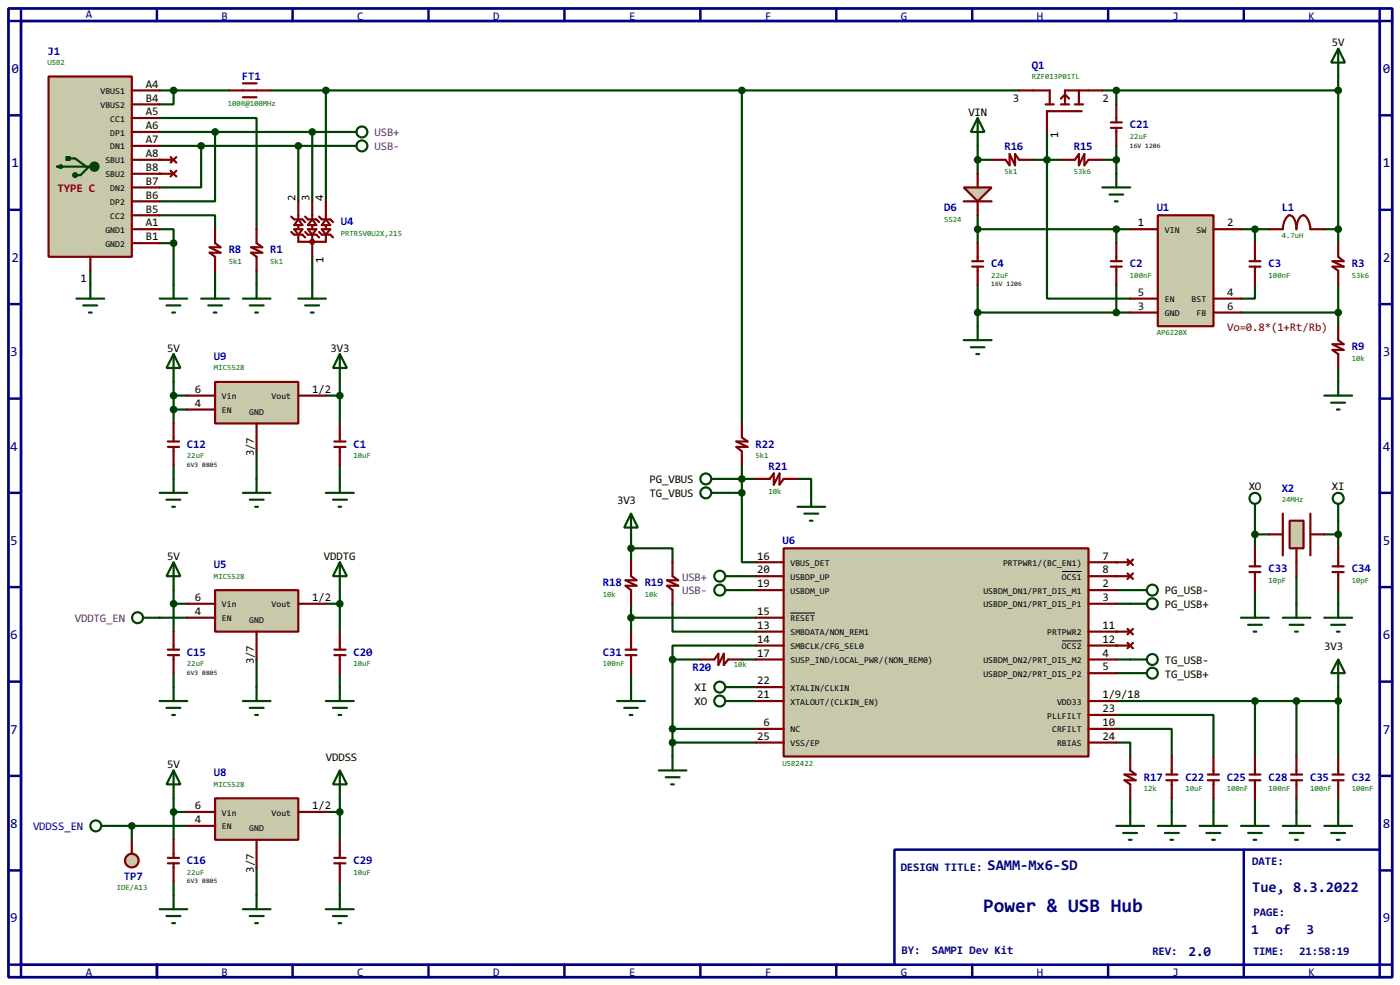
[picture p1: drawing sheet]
<svg xmlns="http://www.w3.org/2000/svg" width="256mm" height="180mm" viewBox="0 0 256 180" stroke-linecap="round" stroke-linejoin="round" font-family="sans-serif">
<path d="M1.6 1.6h253.5v177.3h-253.5zM3.9 3.9h248.9v172.7h-248.9z" fill="none" stroke="#000080" stroke-width=".5"/>
<path d="M3.9 1.6v2.3h-2.3M28.8 1.6v2.3" fill="none" stroke="#000080" stroke-width=".45"/>
<path d="M163.9 155.5h88.9v21.1h-88.9z" fill="#fff" stroke="#000080" stroke-width=".45"/>
<g fill="none" stroke="#000080" stroke-width=".45">
<path d="M53.6 1.6v2.3M78.5 1.6v2.3M103.4 1.6v2.3M128.3 1.6v2.3M153.2 1.6v2.3M178.1 1.6v2.3M203 1.6v2.3M227.9 1.6v2.3M252.8 1.6v2.3h2.3M1.6 21.1h2.3M1.6 38.4h2.3M252.8 21.1h2.3"/>
<path d="M252.8 38.4h2.3M1.6 55.7h2.3M252.8 55.7h2.3M1.6 73h2.3M252.8 73h2.3M1.6 90.2h2.3M252.8 90.2h2.3M1.6 107.5h2.3M252.8 107.5h2.3M1.6 124.8h2.3M252.8 124.8h2.3M1.6 142h2.3"/>
<path d="M1.6 159.3h2.3M227.9 155.5v23.4M252.8 142h2.3M252.8 159.3h2.3M1.6 176.6h2.3v2.3M28.8 176.6v2.3M53.6 176.6v2.3M78.5 176.6v2.3M103.4 176.6v2.3M128.3 176.6v2.3M153.2 176.6v2.3M178.1 176.6v2.3"/>
<path d="M203 176.6v2.3M255.1 176.6h-2.3v2.3"/>
</g>
<g fill="none" stroke="#004000" stroke-width=".4">
<path d="M115.6 99.1v3.8M135.9 85.1v2.6h2.6M146.1 87.7h2.5v2.5M229.9 95.3v5.1M229.9 97.8h2.6M242.6 97.8h2.6M245.2 95.3v5.1M115.6 100.4h7.6v2.5M115.6 110.5v5.1M229.9 108v2.5M237.5 105.5v5M245.2 108v2.5"/>
<path d="M115.6 123.2v2.6M123.2 120.7h5.1M123.2 135.9v2.6M237.5 128.3v10.2M245.2 128.3h-15.3v10.2M245.2 125.8v12.7M207.1 146.1v2.5M214.7 146.1v2.5M222.3 146.1v2.5M229.9 146.1v2.5M237.5 146.1v2.5M245.2 146.1v2.5"/>
</g>
<circle cx="29.3" cy="29.3" r=".2" fill="#004000"/>
<path d="M29.3 39.4h10.1v2.6" fill="none" stroke="#004000" stroke-width=".4"/>
<circle cx="29.3" cy="31.8" r=".2" fill="#004000"/>
<g fill="none" stroke="#004000" stroke-width=".4">
<path d="M29.3 16.6h12.7M31.8 16.6v2.5h-2.5M49.6 16.6h137.1M59.7 16.6v20.3M135.9 16.6v60.9M202 16.6h43.2M204.5 16.6v2.5M245.2 14v30.5M29.3 21.6h17.7v20.4M29.3 26.7h33M29.3 24.2h33M36.9 26.7v7.6h-7.6"/>
<path d="M39.4 24.2v12.7h-10.1M54.7 26.7v10.2M57.2 24.2v12.7M179.1 26.7v5.1M179.1 39.4v5.1M179.1 29.3h2.6M189.3 29.3h5.1M191.8 24.2v30.5h15.3M202 29.3h2.5M204.5 26.7v5.1M16.6 49.6v2.5M29.3 42h2.5v2.5"/>
<path d="M29.3 44.5h2.5M31.8 44.5v7.6M39.4 49.6v2.5M47 49.6v2.5M57.2 47v5.1M179.1 52.1v7.6M179.1 42h28M179.1 57.2h28M204.5 42v2.5M204.5 52.1v5.1M227.4 42h5.1M227.4 57.2h17.8"/>
<path d="M229.9 52.1v2.6h-2.5M229.9 42v2.5M242.6 42h2.6M245.2 52.1v7.6M31.8 69.9v7.6M31.8 72.4h2.5M31.8 75h2.5M59.7 72.4h2.6M62.3 69.9v7.6M245.2 67.4v2.5M31.8 85.1v2.6M47 82.6v5.1"/>
<path d="M62.3 85.1v2.6M133.4 87.7h2.5M29.3 113.1h5M31.8 108v7.6M31.8 110.5h2.5M59.7 110.5h2.6M62.3 108v7.6M204.5 110.5h2.6M204.5 108h2.6M31.8 123.2v2.6M47 120.7v5.1M62.3 123.2v2.6"/>
<path d="M123.2 120.7v15.2M123.2 133.4h15.3M204.5 128.3h25.4M204.5 120.7h2.6M204.5 123.2h2.6M31.8 146.1v7.6M31.8 148.6h2.5M47 158.8v5.1M59.7 148.6h2.6M62.3 146.1v7.6M31.8 161.3v2.6M62.3 161.3v2.6"/>
</g>
<g fill="#004000">
<circle cx="204.5" cy="102.9" r=".2"/>
<circle cx="204.5" cy="105.5" r=".2"/>
</g>
<path d="M204.5 133.4h10.2v5.1" fill="none" stroke="#004000" stroke-width=".4"/>
<g fill="#004000">
<circle cx="204.5" cy="115.6" r=".2"/>
<circle cx="204.5" cy="118.2" r=".2"/>
</g>
<g fill="none" stroke="#004000" stroke-width=".4">
<path d="M115.6 94l1.3 2.6h-2.5zM115.6 94v5.1M133.4 90.2h2.5M135.9 90.2v12.7h2.6M135.9 87.7v2.5M146.1 92.8h5.1M147.4 94h2.5M148.4 95.3h.5M148.6 90.2v2.6M115.6 113.1h22.9M123.2 110.5v5.1h15.3M135.9 105.5h2.6"/>
<path d="M135.9 108h2.6M138.5 118.2h-15.3v2.5M207.1 108h3M207.1 110.5h3M113.1 128.3h5.1M114.4 129.6h2.5M115.4 130.9h.5M115.6 125.8v2.5M123.2 135.9h15.3M123.2 138.5v2.5M135.9 120.7h2.6M135.9 125.8h2.6"/>
<path d="M135.9 128.3h2.6M204.5 135.9h2.6v2.6M204.5 130.9h17.8v7.6M207.1 120.7h3M207.1 123.2h3M245.2 120.7l1.2 2.5h-2.5zM245.2 120.7v5.1M21.6 151.2h12.7M24.2 151.2v2.5M120.7 141h5.1M122 142.3h2.5M123 143.6h.5"/>
<path d="M204.5 151.2h5.1M205.8 152.5h2.5M206.8 153.7h.5M207.1 148.6v2.6M212.1 151.2h5.1M213.4 152.5h2.6M214.4 153.7h.5M214.7 148.6v2.6M219.8 151.2h5M221 152.5h2.6M222.1 153.7h.5M222.3 148.6v2.6"/>
<path d="M227.4 151.2h5.1M228.7 152.5h2.5M229.7 153.7h.5M229.9 148.6v2.6M242.6 151.2h5.1M243.9 152.5h2.5M244.9 153.7h.5M245.2 148.6v2.6"/>
<circle cx="211.1" cy="108" r="1"/>
<circle cx="211.1" cy="110.5" r="1"/>
<circle cx="211.1" cy="123.2" r="1"/>
<circle cx="211.1" cy="120.7" r="1"/>
</g>
<g fill="none" stroke="#800000" stroke-width=".4">
<path d="M135.9 77.5v2.6l1.1 .7h-2.1l2.1 1h-2.1l1 .8v2.5M138.5 87.7h2.5l.8-1v2l1-2v2l.8-1h2.5M235 94v7.7M240.1 94v7.7M114.6 118.9h2M114.6 119.9h2M115.6 102.9v2.6l1 .7h-2l2 1h-2l1 .8v2.5M115.6 115.6v3.3M115.6 119.9v3.3M123.2 102.9v2.6l1.1 .7h-2.1l2.1 1h-2.1l1 .8v2.5M204.5 105.5h2.6M204.5 118.2h2.6"/>
<path d="M206.6 105l1 1M206.6 117.7l1 1M207.6 105l-1 1M207.6 117.7l-1 1M128.3 120.7h2.6l.7-1v2l1-2v2l.8-1h2.5M207.1 138.5v2.5l1 .8h-2.1l2.1 1h-2.1l1.1 .8v2.5M214.7 138.5v3.3M222.3 138.5v3.3M229.9 138.5v3.3M245.2 138.5v3.3M213.7 141.8h2M213.7 142.8h2"/>
<path d="M214.7 142.8v3.3M221.3 141.8h2M221.3 142.8h2M222.3 142.8v3.3M228.9 141.8h2M228.9 142.8h2M229.9 142.8v3.3M244.1 141.8h2.1M244.1 142.8h2.1M245.2 142.8v3.3"/>
</g>
<g fill="#004000" stroke="#004000" stroke-width=".4">
<circle cx="229.9" cy="128.3" r=".5"/>
<circle cx="115.6" cy="113.1" r=".5"/>
<circle cx="115.6" cy="100.4" r=".5"/>
<circle cx="135.9" cy="87.7" r=".5"/>
<circle cx="245.1" cy="128.3" r=".5"/>
</g>
<path d="M236.3 95.3h2.5v5.1h-2.5z" fill="#c8c8aa" stroke="#800000" stroke-width=".4"/>
<g fill="none" stroke="#800000" stroke-width=".4">
<path d="M29.3 29.3h2.5M29.3 31.8h2.5M31.3 28.8l1 1M31.3 31.3l1 1M32.3 28.8l-1 1M32.3 31.3l-1 1M39.4 42v2.5l1 .8h-2l2 1h-2l1 .7v2.6M245.2 44.5v2.5l1 .8h-2.1l2.1 1h-2.1l1.1 .8v2.5M232.5 97.8h2.5M240.1 97.8h2.5M228.9 103.7h2M228.9 104.7h2"/>
<path d="M229.9 100.4v3.3M229.9 104.7v3.3M237.5 100.4v5.1M244.1 103.7h2.1M244.1 104.7h2.1M245.2 100.4v3.3M245.2 104.7v3.3M237.5 138.5v3.3M236.5 141.8h2.1M236.5 142.8h2.1M237.5 142.8v3.3"/>
</g>
<g fill="none" stroke="#004000" stroke-width=".4">
<path d="M245.2 8.9l1.2 2.6h-2.5zM245.2 8.9v5.1M62.3 26.7h3M62.3 24.2h3M242.6 72.4h5.1M243.9 73.7h2.5M244.9 75h.5M245.2 69.9v2.5M229.9 92.3v3M245.2 92.3v3M227.4 113.1h5.1M228.7 114.4h2.5"/>
<path d="M229.7 115.6h.5M229.9 110.5v2.6M235 113.1h5.1M236.3 114.4h2.5M237.3 115.6h.5M237.5 110.5v2.6M242.6 113.1h5.1M243.9 114.4h2.5M244.9 115.6h.5M245.2 110.5v2.6M132.9 125.8h3M132.9 128.3h3"/>
<path d="M235 151.2h5.1M236.3 152.5h2.5M237.3 153.7h.5M237.5 148.6v2.6"/>
<circle cx="66.3" cy="26.7" r="1"/>
<circle cx="66.3" cy="24.2" r="1"/>
<circle cx="229.9" cy="91.2" r="1"/>
<circle cx="245.1" cy="91.2" r="1"/>
<circle cx="131.8" cy="128.3" r="1"/>
<circle cx="131.8" cy="125.8" r="1"/>
</g>
<g fill="#004000" stroke="#004000" stroke-width=".4">
<circle cx="229.9" cy="97.8" r=".5"/>
<circle cx="245.1" cy="97.8" r=".5"/>
<circle cx="237.5" cy="128.3" r=".5"/>
<circle cx="123.2" cy="120.7" r=".5"/>
<circle cx="123.2" cy="135.9" r=".5"/>
</g>
<path d="M8.9 14h15.3v33h-15.3z" fill="#c8c8aa" stroke="#800000" stroke-width=".4"/>
<g fill="none" stroke="#004000" stroke-width=".4">
<path d="M10.5 30.5l.7-.2v.5zM11.2 30.5h6.1M12.2 28.8h.6v.5h-.6zM12.5 28.8v.5M12.8 29h1l2 1.5M16.3 30.5l-1.5 1.6h-1M179.1 21.6l1.3 2.6h-2.5zM179.1 21.6v5.1M202 34.3h5.1M203.3 35.6h2.5M204.3 36.9h.5M204.5 31.8v2.5"/>
<path d="M14 54.7h5.1M15.3 55.9h2.5M16.3 57.2h.5M16.6 52.1v2.6M29.3 54.7h5M30.5 55.9h2.6M31.6 57.2h.5M31.8 52.1v2.6M36.9 54.7h5.1M38.2 55.9h2.5M39.2 57.2h.5M39.4 52.1v2.6"/>
<path d="M44.5 54.7h5.1M45.8 55.9h2.5M46.8 57.2h.5M47 52.1v2.6M179.1 59.7v2.6M176.6 62.3h5.1M177.9 63.6h2.5M178.9 64.8h.5"/>
<circle cx="13.7" cy="32.1" r=".35"/>
<circle cx="17.3" cy="30.5" r=".75"/>
<circle cx="17.3" cy="30.5" r=".5"/>
<circle cx="17.3" cy="30.5" r=".25"/>
</g>
<g fill="none" stroke="#800000" stroke-width=".4">
<path d="M24.2 16.6h5.1M24.2 19.1h5.1M24.2 21.6h5.1M24.2 24.2h5.1M24.2 26.7h5.1M24.2 29.3h5.1M24.2 39.4h5.1M24.2 36.9h5.1M24.2 34.3h5.1M24.2 31.8h5.1M181.7 29.3h2.5l.8 1v-2.1l1 2.1v-2.1l.7 1.1h2.6M194.4 29.3h2.5l.8-1.1v2.1l1-2.1v2.1l.7-1h2.6"/>
<path d="M16.6 47v2.6M24.2 42h5.1M24.2 44.5h5.1M178.1 47.8h2M178.1 48.8h2M179.1 44.5v3.3M179.1 48.8v3.3M203.5 47.8h2M203.5 48.8h2M204.5 44.5v3.3M204.5 48.8v3.3M228.9 47.8h2"/>
<path d="M228.9 48.8h2M229.9 44.5v3.3M229.9 48.8v3.3M245.2 59.7v2.6l1 .7h-2.1l2.1 1.1h-2.1l1.1 .7v2.6"/>
</g>
<g fill="#004000" stroke="#004000" stroke-width=".4">
<circle cx="31.8" cy="44.5" r=".5"/>
<circle cx="36.8" cy="26.7" r=".5"/>
<circle cx="39.4" cy="24.2" r=".5"/>
<circle cx="245.1" cy="16.6" r=".5"/>
</g>
<path d="M176.6 34.3h5.1l-2.6 2.6z" fill="#c8c8aa" stroke="#800000" stroke-width=".4"/>
<g fill="none" stroke="#800000" stroke-width=".4">
<path d="M42 16.6h7.6M44.5 15.3h2.5M44.5 17.8h2.5M186.7 16.6h5.6v2.5M191.6 19.1h1.5M194.4 19.1h1.5M194.4 18.1l.7-.8 .8 .8M196.9 19.1h1.5M197.7 16.6v2.5M202 16.6h-6.9v2.5M204.5 19.1v3.3M176.6 36.9h5.1"/>
<path d="M179.1 31.8v2.5M179.1 36.9v2.5M198.2 20.4h-6.4v3.8M203.5 22.4h2M203.5 23.4h2M204.5 23.4v3.3"/>
</g>
<g fill="#004000" stroke="#004000" stroke-width=".4">
<circle cx="179.1" cy="42" r=".5"/>
<circle cx="31.8" cy="16.6" r=".5"/>
<circle cx="179.1" cy="29.3" r=".5"/>
<circle cx="191.8" cy="29.3" r=".5"/>
</g>
<path d="M212.1 39.4h10.2v20.3h-10.2z" fill="#c8c8aa" stroke="#800000" stroke-width=".4"/>
<path d="M47 42v2.5l1.1 .8h-2.1l2.1 1h-2.1l1 .7v2.6M207.1 42h5M207.1 57.2h5M207.1 54.7h5M222.3 42h5.1M222.3 57.2h5.1M222.3 54.7h5.1M232.5 42h2.5a2.68 2.68 0 0 1 1.3-2.6 1.47 1.47 0 0 1 1 1.3l.2 1.3a2.33 2.33 0 0 1 1.3-2.6 2.68 2.68 0 0 1 1.3 2.6h2.5M62.3 77.5v3.3M61.3 80.8h2M61.3 81.8h2M62.3 81.8v3.3" fill="none" stroke="#800000" stroke-width=".4"/>
<g fill="#004000" stroke="#004000" stroke-width=".4">
<circle cx="204.5" cy="42" r=".5"/>
<circle cx="229.9" cy="42" r=".5"/>
<circle cx="245.1" cy="42" r=".5"/>
<circle cx="245.1" cy="57.2" r=".5"/>
<circle cx="204.5" cy="16.6" r=".5"/>
<circle cx="179.1" cy="57.2" r=".5"/>
<circle cx="204.5" cy="57.2" r=".5"/>
<circle cx="204.5" cy="29.3" r=".5"/>
<circle cx="135.9" cy="16.6" r=".5"/>
</g>
<g fill="none" stroke="#004000" stroke-width=".4">
<path d="M62.3 64.8l1.3 2.6h-2.6zM62.3 64.8v5.1M59.7 90.2h5.1M61 91.5h2.6M62 92.8h.5M62.3 87.7v2.5M26.2 113.1h3.1M62.3 102.9l1.3 2.6h-2.6zM62.3 102.9v5.1M132.9 108h3M132.9 105.5h3M44.5 128.3h5.1"/>
<path d="M45.8 129.6h2.5M46.8 130.9h.5M47 125.8v2.5M18.6 151.2h3M62.3 141l1.3 2.6h-2.6zM62.3 141v5.1"/>
<circle cx="25.2" cy="113.1" r="1"/>
<circle cx="131.8" cy="108" r="1"/>
<circle cx="131.8" cy="105.5" r="1"/>
<circle cx="17.5" cy="151.2" r="1"/>
</g>
<path d="M39.4 69.9h15.3v7.6h-15.3z" fill="#c8c8aa" stroke="#800000" stroke-width=".4"/>
<g fill="none" stroke="#800000" stroke-width=".4">
<path d="M53.4 39.7l.5 .5h1.5l.5 .5M54.7 36.9v3.3M55.9 39.7l.5 .5h1.6l.5 .5M57.2 36.9v3.3M58.5 39.7l.5 .5h1.5l.5 .5M59.7 36.9v3.3M53.4 42.5l.5 .5h1.5l.5 .5M53.9 42h1.5l-.7 1zM54.7 40.2l.7 1h-1.5zM54.7 43v1.3h5v-1.3M54.7 41.2v.8M55.9 42.5l.5 .5h1.6l.5 .5"/>
<path d="M56.4 42h1.6l-.8 1zM57.2 40.2l.8 1h-1.6zM57.2 41.2v.8M57.2 43v4M58.5 42.5l.5 .5h1.5l.5 .5M59 42h1.5l-.8 1zM59.7 40.2l.8 1h-1.5zM59.7 41.2v.8M31.8 77.5v3.3M34.3 72.4h5.1M34.3 75h5.1M47 77.5v5.1"/>
<path d="M54.7 72.4h5M30.8 80.8h2M30.8 81.8h2M31.8 81.8v3.3M30.8 118.9h2M30.8 119.9h2M31.8 115.6v3.3M31.8 119.9v3.3M61.3 118.9h2M61.3 119.9h2M62.3 115.6v3.3M62.3 119.9v3.3"/>
</g>
<g fill="none" stroke="#004000" stroke-width=".4">
<path d="M54.7 54.7h5M55.9 55.9h2.6M57 57.2h.5M57.2 52.1v2.6M31.8 64.8l1.3 2.6h-2.6zM31.8 64.8v5.1M29.3 90.2h5M30.5 91.5h2.6M31.6 92.8h.5M31.8 87.7v2.5M44.5 90.2h5.1M45.8 91.5h2.5"/>
<path d="M46.8 92.8h.5M47 87.7v2.5M31.8 102.9l1.3 2.6h-2.6zM31.8 102.9v5.1M29.3 128.3h5M30.5 129.6h2.6M31.6 130.9h.5M31.8 125.8v2.5M59.7 128.3h5.1M61 129.6h2.6M62 130.9h.5M62.3 125.8v2.5"/>
</g>
<g fill="#004000" stroke="#004000" stroke-width=".4">
<circle cx="31.8" cy="72.4" r=".5"/>
<circle cx="62.2" cy="72.4" r=".5"/>
<circle cx="31.8" cy="75" r=".5"/>
<circle cx="59.7" cy="16.6" r=".5"/>
<circle cx="57.2" cy="24.2" r=".5"/>
<circle cx="54.6" cy="26.7" r=".5"/>
<circle cx="123.2" cy="133.4" r=".5"/>
</g>
<circle cx="57.2" cy="44.3" r=".35" fill="#800000" stroke="#800000" stroke-width=".4"/>
<path d="M39.4 108h15.3v7.6h-15.3z" fill="#c8c8aa" stroke="#800000" stroke-width=".4"/>
<path d="M34.3 110.5h5.1M34.3 113.1h5.1M47 115.6v5.1M54.7 110.5h5M30.8 157h2M30.8 158h2M31.8 153.7v3.3M31.8 158v3.3M61.3 157h2M61.3 158h2M62.3 153.7v3.3M62.3 158v3.3" fill="none" stroke="#800000" stroke-width=".4"/>
<g fill="#004000" stroke="#004000" stroke-width=".4">
<circle cx="31.8" cy="110.5" r=".5"/>
<circle cx="62.2" cy="110.5" r=".5"/>
</g>
<path d="M29.3 166.4h5M30.5 167.7h2.6M31.6 169h.5M31.8 163.9v2.5M44.5 166.4h5.1M45.8 167.7h2.5M46.8 169h.5M47 163.9v2.5M59.7 166.4h5.1M61 167.7h2.6M62 169h.5M62.3 163.9v2.5" fill="none" stroke="#004000" stroke-width=".4"/>
<path d="M39.4 146.1h15.3v7.6h-15.3z" fill="#c8c8aa" stroke="#800000" stroke-width=".4"/>
<path d="M204.5 102.9h2.6M204.5 115.6h2.6M206.6 102.4l1 1M206.6 115.1l1 1M207.6 102.4l-1 1M207.6 115.1l-1 1M34.3 148.6h5.1M34.3 151.2h5.1M47 153.7v5.1M54.7 148.6h5" fill="none" stroke="#800000" stroke-width=".4"/>
<g fill="#004000" stroke="#004000" stroke-width=".4">
<circle cx="31.8" cy="148.6" r=".5"/>
<circle cx="62.2" cy="148.6" r=".5"/>
</g>
<g fill="none" stroke="#004000" stroke-width=".4">
<path d="M130.4 87.7h3M130.4 90.2h3M31.8 141l1.3 2.6h-2.6zM31.8 141v5.1"/>
<circle cx="129.3" cy="87.7" r="1"/>
<circle cx="129.3" cy="90.2" r="1"/>
</g>
<path d="M143.6 100.4h55.8v38.1h-55.8z" fill="#c8c8aa" stroke="#800000" stroke-width=".4"/>
<g fill="none" stroke="#800000" stroke-width=".4">
<path d="M138.5 108h5.1M138.5 102.9h5.1M138.5 105.5h5.1M138.5 115.6h5.1M138.5 118.2h5.1M138.5 113.1h5.1M199.4 108h5.1M199.4 110.5h5.1M199.4 102.9h5.1M199.4 105.5h5.1M199.4 115.6h5.1M199.4 118.2h5.1"/>
<path d="M138.5 128.3h5.1M138.5 120.7h5.1M138.5 133.4h5.1M138.5 135.9h5.1M138.5 125.8h5.1M199.4 128.3h5.1M199.4 120.7h5.1M199.4 123.2h5.1M199.4 133.4h5.1M199.4 135.9h5.1M199.4 130.9h5.1"/>
</g>
<path d="M144.8 112.2h4.5M194.6 104.6h3.6M194.6 117.3h3.6" fill="none" stroke="#000" stroke-width=".18"/>
<circle cx="135.9" cy="90.2" r=".5" fill="#004000" stroke="#004000" stroke-width=".4"/>
<circle cx="24.1" cy="157.5" r="1.25" fill="#c8c8aa" stroke="#800000" stroke-width=".4"/>
<path d="M24.2 153.7v2.6" fill="none" stroke="#800000" stroke-width=".4"/>
<circle cx="24.1" cy="151.2" r=".5" fill="#004000" stroke="#004000" stroke-width=".4"/>
<text font-size="4.2" fill="#000080" x="180.1" y="167">Power &amp; USB Hub</text>
<g font-size="3.2" fill="#000080">
<text x="180.9" y="159.3">SAMM-Mx6-SD</text>
<text x="229.4" y="163.2">Tue, 8.3.2022</text>
</g>
<g font-size="3" fill="#000080">
<text x="2.1" y="13.4">0</text>
<text x="253.4" y="13.4">0</text>
<text x="2.1" y="30.7">1</text>
<text x="253.4" y="30.7">1</text>
<text x="2.1" y="47.9">2</text>
<text x="253.4" y="47.9">2</text>
<text x="1.9" y="65.2">3</text>
<text x="253.4" y="65.2">3</text>
<text x="1.9" y="82.5">4</text>
<text x="253.4" y="82.5">4</text>
<text x="1.9" y="99.8">5</text>
<text x="253.4" y="99.8">5</text>
<text x="1.9" y="117">6</text>
<text x="253.4" y="117">6</text>
<text x="1.9" y="134.3">7</text>
<text x="253.4" y="134.3">7</text>
<text x="1.9" y="151.6">8</text>
<text x="253.4" y="151.6">8</text>
<text x="1.9" y="168.8">9</text>
<text x="229.2" y="170.9">1</text>
<text x="233.7" y="170.9">of</text>
<text x="239.4" y="170.9">3</text>
<text x="253.4" y="168.8">9</text>
<text x="217.8" y="174.9">2.0</text>
</g>
<g font-size="2.5" fill="#000080">
<text x="15.7" y="3.4">A</text>
<text x="40.6" y="3.6">B</text>
<text x="65.5" y="3.6">C</text>
<text x="90.4" y="3.6">D</text>
<text x="115.3" y="3.6">E</text>
<text x="140.2" y="3.6">F</text>
<text x="165.1" y="3.6">G</text>
<text x="190" y="3.6">H</text>
<text x="214.8" y="3.6">J</text>
<text x="239.7" y="3.6">K</text>
<text x="165" y="159.4">DESIGN TITLE:</text>
<text x="229.4" y="158.3">DATE:</text>
<text x="229.7" y="167.7">PAGE:</text>
<text x="15.7" y="178.7">A</text>
<text x="40.6" y="178.7">B</text>
<text x="65.5" y="178.7">C</text>
<text x="90.4" y="178.7">D</text>
<text x="115.3" y="178.7">E</text>
<text x="140.2" y="178.7">F</text>
<text x="165.1" y="178.7">G</text>
<text x="165.2" y="174.6">BY:</text>
<text x="170.7" y="174.6">SAMPI Dev Kit</text>
<text x="190" y="178.7">H</text>
<text x="211.1" y="174.8">REV:</text>
<text x="214.8" y="178.7">J</text>
<text x="229.6" y="174.8">TIME:</text>
<text x="238" y="174.8">21:58:19</text>
<text x="239.7" y="178.7">K</text>
</g>
<g font-size="2.5" fill="#0000c0">
<text x="8.7" y="10">J1</text>
<text x="44.3" y="14.5">FT1</text>
<text x="189.1" y="12.5">Q1</text>
<text x="207" y="23.5">C21</text>
<text x="184" y="27.5">R16</text>
<text x="196.7" y="27.5">R15</text>
<text x="62.5" y="41.3">U4</text>
<text x="173" y="38.7">D6</text>
<text x="211.9" y="38.7">U1</text>
<text x="234.8" y="38.7">L1</text>
<text x="41.9" y="46.4">R8</text>
<text x="49.5" y="46.4">R1</text>
<text x="181.6" y="48.9">C4</text>
<text x="207" y="48.9">C2</text>
<text x="232.4" y="48.9">C3</text>
<text x="247.7" y="48.9">R3</text>
<text x="39.2" y="65.9">U9</text>
<text x="247.7" y="64.1">R9</text>
<text x="34.3" y="81.9">C12</text>
<text x="64.8" y="81.9">C1</text>
<text x="138.4" y="81.9">R22</text>
<text x="140.8" y="86">R21</text>
<text x="234.8" y="90">X2</text>
<text x="143.4" y="99.7">U6</text>
<text x="39.2" y="104">U5</text>
<text x="110.5" y="107.3">R18</text>
<text x="118.1" y="107.3">R19</text>
<text x="232.4" y="104.8">C33</text>
<text x="247.7" y="104.8">C34</text>
<text x="34.3" y="120">C15</text>
<text x="64.8" y="120">C20</text>
<text x="110.5" y="120">C31</text>
<text x="126.9" y="122.8">R20</text>
<text x="39.2" y="142.1">U8</text>
<text x="209.5" y="142.9">R17</text>
<text x="217.2" y="142.9">C22</text>
<text x="224.8" y="142.9">C25</text>
<text x="232.4" y="142.9">C28</text>
<text x="240" y="142.9">C35</text>
<text x="247.7" y="142.9">C32</text>
<text x="6.1" y="152">VDDSS_EN</text>
<text x="22.7" y="161.1">TP7</text>
<text x="34.3" y="158.1">C16</text>
<text x="64.8" y="158.1">C29</text>
</g>
<g font-size="2.5">
<text x="244" y="8.5">5V</text>
<text x="26.7" y="16.1">A4</text>
<text x="26.7" y="21.1">A5</text>
<text x="26.7" y="23.6">A6</text>
<text x="26.7" y="18.6">B4</text>
<text x="177.4" y="21.2">VIN</text>
<text x="185.6" y="18.6">3</text>
<text x="202" y="18.6">2</text>
<text x="26.7" y="26.2">A7</text>
<text x="26.7" y="28.8">A8</text>
<text x="193.9" y="25.3" transform="rotate(-90 193.9 25.3)">1</text>
<text x="26.7" y="33.8">B7</text>
<text x="26.7" y="31.3">B8</text>
<text x="26.7" y="41.5">A1</text>
<text x="26.7" y="38.9">B5</text>
<text x="26.7" y="36.3">B6</text>
<text x="54.2" y="36.9" transform="rotate(-90 54.2 36.9)">2</text>
<text x="56.7" y="36.9" transform="rotate(-90 56.7 36.9)">3</text>
<text x="59.2" y="36.9" transform="rotate(-90 59.2 36.9)">4</text>
<text x="208.5" y="41.5">1</text>
<text x="224.8" y="41.5">2</text>
<text x="26.7" y="44">B1</text>
<text x="14.8" y="51.6">1</text>
<text x="59.3" y="48.2" transform="rotate(-90 59.3 48.2)">1</text>
<text x="208.5" y="56.7">3</text>
<text x="208.5" y="54.2">5</text>
<text x="224.8" y="54.2">4</text>
<text x="224.8" y="56.7">6</text>
<text x="30.7" y="64.4">5V</text>
<text x="60.6" y="64.4">3V3</text>
<text x="35.7" y="71.9">6</text>
<text x="57.2" y="71.9">1/2</text>
<text x="35.7" y="74.4">4</text>
<text x="46.5" y="83.5" transform="rotate(-90 46.5 83.5)">3/7</text>
<text x="119" y="88.5">PG_VBUS</text>
<text x="228.8" y="89.8">XO</text>
<text x="244" y="89.8">XI</text>
<text x="113.1" y="92.3">3V3</text>
<text x="119" y="91">TG_VBUS</text>
<text x="30.7" y="102.5">5V</text>
<text x="59.4" y="102.5">VDDTG</text>
<text x="138.7" y="102.4">16</text>
<text x="138.7" y="105">20</text>
<text x="138.7" y="107.5">19</text>
<text x="202" y="107.5">2</text>
<text x="202" y="102.4">7</text>
<text x="202" y="105">8</text>
<text x="35.7" y="110">6</text>
<text x="35.7" y="112.6">4</text>
<text x="57.2" y="110">1/2</text>
<text x="138.7" y="112.6">15</text>
<text x="202" y="110">3</text>
<text x="213.4" y="111.3">PG_USB+</text>
<text x="213.4" y="108.8">PG_USB-</text>
<text x="138.7" y="117.7">14</text>
<text x="138.7" y="115.1">13</text>
<text x="202" y="115.1">11</text>
<text x="202" y="117.7">12</text>
<text x="242.6" y="119">3V3</text>
<text x="46.5" y="121.6" transform="rotate(-90 46.5 121.6)">3/7</text>
<text x="138.7" y="120.2">17</text>
<text x="138.7" y="125.3">22</text>
<text x="202" y="120.2">4</text>
<text x="202" y="122.7">5</text>
<text x="213.4" y="124">TG_USB+</text>
<text x="213.4" y="121.5">TG_USB-</text>
<text x="127.3" y="126.6">XI</text>
<text x="127.3" y="129.1">XO</text>
<text x="138.7" y="127.8">21</text>
<text x="202" y="127.8">1/9/18</text>
<text x="202" y="130.4">23</text>
<text x="138.7" y="135.4">25</text>
<text x="139.9" y="132.9">6</text>
<text x="202" y="132.9">10</text>
<text x="202" y="135.4">24</text>
<text x="30.7" y="140.6">5V</text>
<text x="59.7" y="139.3">VDDSS</text>
<text x="35.7" y="148.1">6</text>
<text x="57.2" y="148.1">1/2</text>
<text x="35.7" y="150.7">4</text>
<text x="46.5" y="159.7" transform="rotate(-90 46.5 159.7)">3/7</text>
</g>
<g font-size="2.5" fill="#800080">
<text x="68.6" y="27.5">USB-</text>
<text x="68.6" y="25">USB+</text>
<text x="125" y="106.3">USB+</text>
<text x="13.7" y="113.9">VDDTG_EN</text>
<text x="125" y="108.8">USB-</text>
</g>
<g font-size="2.5" fill="#800000">
<text x="10.6" y="35.1">TYPE C</text>
<text x="224.8" y="60.5">Vo=0.8*(1+Rt/Rb)</text>
</g>
<g font-size="1.9">
<text x="18.4" y="17.2">VBUS1</text>
<text x="18.4" y="19.8">VBUS2</text>
<text x="20.2" y="22.2">CC1</text>
<text x="19.3" y="29.9">SBU1</text>
<text x="20.2" y="24.8">DP1</text>
<text x="20.2" y="27.3">DN1</text>
<text x="19.3" y="32.5">SBU2</text>
<text x="20.2" y="34.9">DN2</text>
<text x="20.2" y="40">CC2</text>
<text x="20.2" y="37.5">DP2</text>
<text x="19.3" y="42.6">GND1</text>
<text x="19.3" y="45.2">GND2</text>
<text x="213.4" y="42.6">VIN</text>
<text x="219.2" y="42.6">SW</text>
<text x="213.4" y="57.9">GND</text>
<text x="213.4" y="55.3">EN</text>
<text x="218.3" y="55.3">BST</text>
<text x="219.2" y="57.9">FB</text>
<text x="40.7" y="73">Vin</text>
<text x="40.7" y="75.6">EN</text>
<text x="45.7" y="75.9">GND</text>
<text x="49.8" y="73">Vout</text>
<text x="144.8" y="103.6">VBUS_DET</text>
<text x="144.8" y="106.1">USBDP_UP</text>
<text x="183.8" y="103.6">PRTPWR1/(BC_EN1)</text>
<text x="194.6" y="106.1">OCS1</text>
<text x="40.7" y="111.2">Vin</text>
<text x="40.7" y="113.7">EN</text>
<text x="49.8" y="111.2">Vout</text>
<text x="144.8" y="113.7">RESET</text>
<text x="144.8" y="108.7">USBDM_UP</text>
<text x="180.2" y="108.7">USBDM_DN1/PRT_DIS_M1</text>
<text x="180.2" y="111.2">USBDP_DN1/PRT_DIS_P1</text>
<text x="45.7" y="114">GND</text>
<text x="144.8" y="118.8">SMBCLK/CFG_SEL0</text>
<text x="144.8" y="116.3">SMBDATA/NON_REM1</text>
<text x="191.9" y="116.3">PRTPWR2</text>
<text x="194.6" y="118.8">OCS2</text>
<text x="144.8" y="121.4">SUSP_IND/LOCAL_PWR/(NON_REM0)</text>
<text x="180.2" y="121.4">USBDM_DN2/PRT_DIS_M2</text>
<text x="180.2" y="123.9">USBDP_DN2/PRT_DIS_P2</text>
<text x="144.8" y="126.4">XTALIN/CLKIN</text>
<text x="144.8" y="129">XTALOUT/(CLKIN_EN)</text>
<text x="191.9" y="131.5">PLLFILT</text>
<text x="193.7" y="129">VDD33</text>
<text x="144.8" y="134.1">NC</text>
<text x="144.8" y="136.6">VSS/EP</text>
<text x="192.8" y="134.1">CRFILT</text>
<text x="193.7" y="136.6">RBIAS</text>
<text x="40.7" y="149.3">Vin</text>
<text x="49.8" y="149.3">Vout</text>
<text x="40.7" y="151.8">EN</text>
<text x="45.7" y="152.1">GND</text>
</g>
<g font-size="1.7" fill="#008000">
<text x="8.7" y="12">USB2</text>
<text x="189.1" y="14.5">RZF013P01TL</text>
<text x="41.8" y="19.4">100R@100MHz</text>
<text x="207" y="25.4">22uF</text>
<text x="184" y="31.9">5k1</text>
<text x="196.7" y="31.9">53k6</text>
<text x="173" y="40.7">SS24</text>
<text x="62.5" y="43.2">PRTR5V0U2X,215</text>
<text x="234.8" y="43.6">4.7uH</text>
<text x="41.9" y="48.3">5k1</text>
<text x="49.5" y="48.3">5k1</text>
<text x="181.6" y="50.8">22uF</text>
<text x="207" y="50.8">100nF</text>
<text x="232.4" y="50.8">100nF</text>
<text x="247.7" y="50.8">53k6</text>
<text x="211.9" y="61.4">AP6220X</text>
<text x="39.2" y="67.8">MIC5528</text>
<text x="247.7" y="66.1">10k</text>
<text x="34.3" y="83.9">22uF</text>
<text x="64.8" y="83.9">10uF</text>
<text x="138.4" y="83.9">5k1</text>
<text x="140.8" y="90.4">10k</text>
<text x="234.8" y="92">24MHz</text>
<text x="39.2" y="105.9">MIC5528</text>
<text x="232.4" y="106.7">10pF</text>
<text x="247.7" y="106.7">10pF</text>
<text x="110.5" y="109.3">10k</text>
<text x="118.1" y="109.3">10k</text>
<text x="34.3" y="122">22uF</text>
<text x="64.8" y="122">10uF</text>
<text x="110.5" y="122">100nF</text>
<text x="134.5" y="122.1">10k</text>
<text x="143.4" y="140.1">USB2422</text>
<text x="39.2" y="144">MIC5528</text>
<text x="209.5" y="144.8">12k</text>
<text x="217.2" y="144.8">10uF</text>
<text x="224.8" y="144.8">100nF</text>
<text x="232.4" y="144.8">100nF</text>
<text x="240" y="144.8">100nF</text>
<text x="247.7" y="144.8">100nF</text>
<text x="34.3" y="160.1">22uF</text>
<text x="64.8" y="160.1">10uF</text>
<text x="21.4" y="163">IOE/A13</text>
</g>
<g font-size="1.5">
<text x="207" y="27">16V 1206</text>
<text x="181.6" y="52.4">16V 1206</text>
<text x="34.3" y="85.4">6V3</text>
<text x="37.1" y="85.4">0805</text>
<text x="34.3" y="123.5">6V3</text>
<text x="37.1" y="123.5">0805</text>
<text x="34.3" y="161.6">6V3</text>
<text x="37.1" y="161.6">0805</text>
</g>
</svg>
